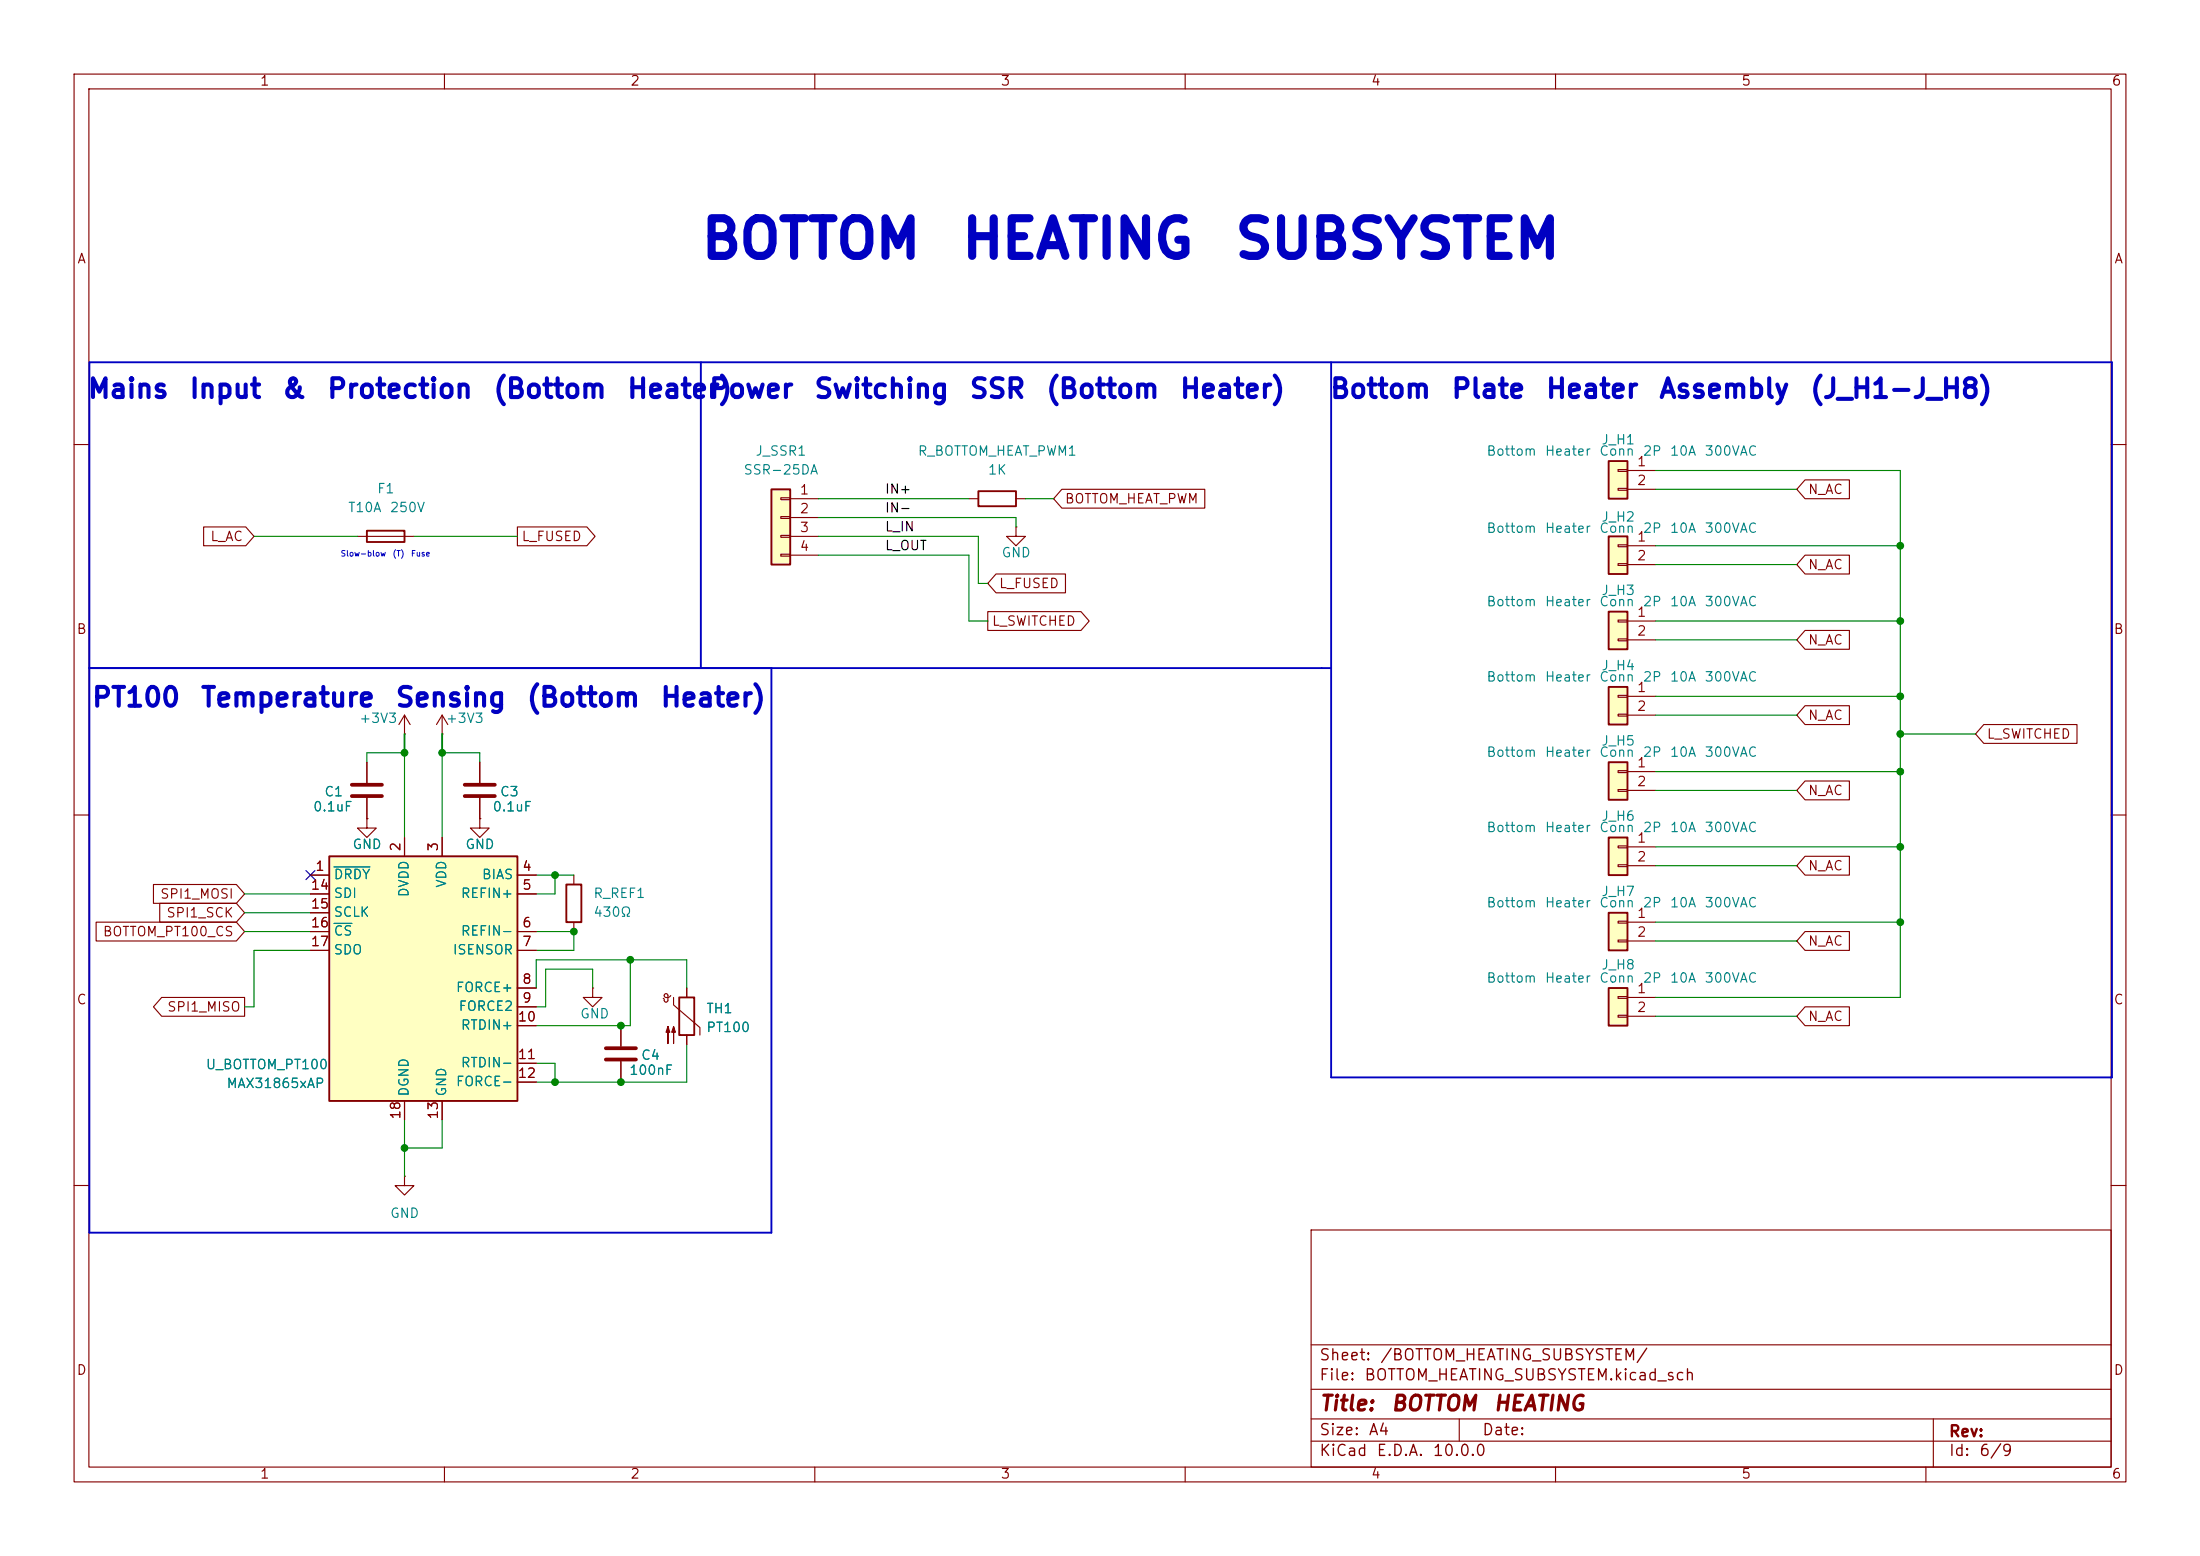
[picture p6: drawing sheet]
<svg xmlns="http://www.w3.org/2000/svg" width="297mm" height="210mm" viewBox="0 0 297 210" stroke-linecap="round" stroke-linejoin="round" font-family="sans-serif">
<g fill="none" stroke="#840000" stroke-width=".15">
<path d="M10 10h277v190h-277zM12 12h273v186h-273zM60 10v2M110 10v2M160 10v2M210 10v2M260 10v2M10 60h2M48.3 72.4h7.6M137.2 71.1v1.3h1.2l-1.2 1.3-1.3-1.3h1.3M137.2 71.1h.1M285 60h2"/>
<path d="M54.6 99.1h.1M54.6 96.5l-.8 1.3M54.6 96.5l.8 1.3M54.6 96.5v2.6M10 110h2M64.8 110.5v1.3h-1.3l1.3 1.2 1.2-1.2h-1.2M64.8 110.5h.1M77.5 118.1v1.3M285 110h2M77.5 124.5v1.2M83.8 138.4v2.8M89.5 134.7l.2 .1v.3l.2 .2"/>
<path d="M90.6 134.4a.44 .44 0 0 1-.5 .3 .44 .44 0 0 1-.4-.4l.2-.2 .3 .2v.8l-.3 .1M90.9 134.6v1l3.6 3.1v1M92.7 133.4v1.2M92.7 139.7v1.3M54.6 158.8v1.2h1.3l-1.3 1.3-1.3-1.3h1.3M54.6 158.8h.1M83.8 143.3v2.8M10 160h2M177 166h108v32h-108zM285 160h2M60 198v2M110 198v2"/>
<path d="M160 198v2M177 194.5h108M177 191.5h108M177 187.5h108M177 181.5h108M197 191.5v3M210 198v2M260 198v2M261 191.5v6.5"/>
</g>
<path d="M81.8 141.5h4.1M81.8 143h4.1" fill="none" stroke="#840000" stroke-width=".51"/>
<g fill="#840000" stroke="#840000" stroke-width=".15">
<path d="M90.2 138.6l.2 .7h-.5l.3-.7v2.2z"/>
<path d="M90.9 138.6l.3 .7h-.5l.2-.7v2.2z"/>
</g>
<path d="M49.5 71.6h5.1v1.6h-5.1zM76.5 119.4h2v5.1h-2zM91.7 134.6h2v5.1h-2z" fill="none" stroke="#840000" stroke-width=".25"/>
<path d="M104.1 66h2.6v10.2h-2.6z" fill="#ffffc2"/>
<path d="M104.1 66h2.6v10.2h-2.6zM132.1 66.3h5.1v2h-5.1z" fill="none" stroke="#840000" stroke-width=".25"/>
<path d="M105.4 67.2h1.3v.2h-1.3zM105.4 69.7h1.3v.3h-1.3zM105.4 72.3h1.3v.2h-1.3zM105.4 74.8h1.3v.3h-1.3zM106.7 67.3h3.8M106.7 69.9h3.8M106.7 72.4h3.8M106.7 74.9h3.8M130.8 67.3h1.3M137.2 67.3h1.2" fill="none" stroke="#840000" stroke-width=".15"/>
<path d="M217.2 72.4h2.5v5.1h-2.5z" fill="#ffffc2"/>
<path d="M217.2 72.4h2.5v5.1h-2.5z" fill="none" stroke="#840000" stroke-width=".25"/>
<path d="M218.4 73.5h1.3v.3h-1.3zM218.4 76.1h1.3v.2h-1.3zM219.7 73.7h3.8M219.7 76.2h3.8" fill="none" stroke="#840000" stroke-width=".15"/>
<path d="M217.2 62.2h2.5v5.1h-2.5z" fill="#ffffc2"/>
<path d="M217.2 62.2h2.5v5.1h-2.5z" fill="none" stroke="#840000" stroke-width=".25"/>
<path d="M218.4 63.4h1.3v.2h-1.3zM218.4 65.9h1.3v.3h-1.3zM219.7 63.5h3.8M219.7 66h3.8M64.8 102.9v2.8M64.8 107.7v2.8" fill="none" stroke="#840000" stroke-width=".15"/>
<path d="M62.7 105.9h4.1M62.7 107.4h4.1" fill="none" stroke="#840000" stroke-width=".51"/>
<path d="M217.2 82.6h2.5v5h-2.5z" fill="#ffffc2"/>
<path d="M217.2 82.6h2.5v5h-2.5z" fill="none" stroke="#840000" stroke-width=".25"/>
<path d="M218.4 83.7h1.3v.2h-1.3zM218.4 86.2h1.3v.3h-1.3zM219.7 83.8h3.8M219.7 86.4h3.8" fill="none" stroke="#840000" stroke-width=".15"/>
<path d="M217.2 92.7h2.5v5.1h-2.5z" fill="#ffffc2"/>
<path d="M217.2 92.7h2.5v5.1h-2.5z" fill="none" stroke="#840000" stroke-width=".25"/>
<path d="M218.4 93.9h1.3v.2h-1.3zM218.4 96.4h1.3v.2h-1.3zM219.7 94h3.8M219.7 96.5h3.8" fill="none" stroke="#840000" stroke-width=".15"/>
<path d="M217.2 133.4h2.5v5h-2.5z" fill="#ffffc2"/>
<path d="M217.2 133.4h2.5v5h-2.5z" fill="none" stroke="#840000" stroke-width=".25"/>
<path d="M218.4 134.5h1.3v.2h-1.3zM218.4 137h1.3v.3h-1.3zM219.7 134.6h3.8M219.7 137.2h3.8" fill="none" stroke="#840000" stroke-width=".15"/>
<path d="M217.2 123.2h2.5v5.1h-2.5z" fill="#ffffc2"/>
<path d="M217.2 123.2h2.5v5.1h-2.5z" fill="none" stroke="#840000" stroke-width=".25"/>
<path d="M218.4 124.3h1.3v.3h-1.3zM218.4 126.9h1.3v.2h-1.3zM219.7 124.5h3.8M219.7 127h3.8" fill="none" stroke="#840000" stroke-width=".15"/>
<path d="M217.2 113h2.5v5.1h-2.5z" fill="#ffffc2"/>
<path d="M217.2 113h2.5v5.1h-2.5z" fill="none" stroke="#840000" stroke-width=".25"/>
<path d="M218.4 114.2h1.3v.2h-1.3zM218.4 116.7h1.3v.3h-1.3zM219.7 114.3h3.8M219.7 116.8h3.8" fill="none" stroke="#840000" stroke-width=".15"/>
<path d="M217.2 102.9h2.5v5.1h-2.5z" fill="#ffffc2"/>
<path d="M217.2 102.9h2.5v5.1h-2.5z" fill="none" stroke="#840000" stroke-width=".25"/>
<path d="M49.5 110.5v1.3h1.3l-1.3 1.2-1.2-1.2h1.2M49.5 110.5h.1M49.5 102.9v2.8M49.5 107.7v2.8M218.4 104h1.3v.3h-1.3zM218.4 106.6h1.3v.2h-1.3zM219.7 104.1h3.8M219.7 106.7h3.8" fill="none" stroke="#840000" stroke-width=".15"/>
<path d="M47.5 105.9h4.1M47.5 107.4h4.1" fill="none" stroke="#840000" stroke-width=".51"/>
<path d="M44.4 115.6h25.4v33h-25.4z" fill="#ffffc2"/>
<path d="M44.4 115.6h25.4v33h-25.4z" fill="none" stroke="#840000" stroke-width=".25"/>
<g fill="none" stroke="#840000" stroke-width=".15">
<path d="M27.5 71.1h5.7l1.1 1.3-1.1 1.3h-5.7zM69.8 71.1h9.4l1.1 1.3-1.1 1.3h-9.4zM134.5 77.5h9.3v2.5h-9.3l-1.2-1.3zM143.4 66h19.2v2.6h-19.2l-1.2-1.3zM243.7 74.9h6v2.6h-6l-1.1-1.3zM243.7 64.8h6v2.5h-6l-1.1-1.3zM59.7 99.1h.1M59.7 96.5v2.6M59.7 96.5l.8 1.3M59.7 96.5l-.8 1.3M133.3 82.5h12.6l1.1 1.3-1.1 1.3h-12.6zM243.7 95.2h6v2.6h-6l-1.1-1.3z"/>
<path d="M243.7 85.1h6v2.5h-6l-1.1-1.2zM267.8 97.8h12.6v2.5h-12.6l-1.1-1.2zM20.7 119.4h11.2l1.1 1.3-1.1 1.2h-11.2zM41.9 118.1h2.5M49.5 110.5h.1M49.5 102.9v2.8M49.5 107.7v2.8M54.6 113v2.6M59.7 113v2.6M64.8 110.5h.1M64.8 102.9v2.8M64.8 107.7v2.8"/>
<path d="M69.8 118.1h2.6M243.7 105.4h6v2.6h-6l-1.1-1.3zM243.7 115.6h6v2.5h-6l-1.1-1.3zM13 124.5h18.9l1.1 1.2-1.1 1.3h-18.9zM21.6 121.9h10.3l1.1 1.3-1.1 1.3h-10.3zM21.8 134.6h11.2v2.6h-11.2l-1.1-1.3zM41.9 120.7h2.5M41.9 125.7h2.5M41.9 128.3h2.5M41.9 123.2h2.5M69.8 120.7h2.6M69.8 125.7h2.6"/>
<path d="M69.8 128.3h2.6M69.8 133.4h2.6M69.8 135.9h2.6M69.8 138.4h2.6M80 133.4v1.2h1.3l-1.3 1.3-1.3-1.3h1.3M80 133.4h.1M83.8 138.4v2.8M92.7 133.4v1.2M92.7 139.7v1.3M243.7 135.9h6v2.5h-6l-1.1-1.2zM243.7 125.7h6v2.6h-6l-1.1-1.3zM54.6 148.6v2.5"/>
<path d="M59.7 148.6v2.5M69.8 143.5h2.6M69.8 146.1h2.6M83.8 143.3v2.8"/>
</g>
<path d="M45.1 117h4.8M45.1 124.6h2.4" fill="none" stroke="#008484" stroke-width=".15"/>
<path d="M94.6 48.9v41.3M179.7 48.9v96.5h105.4v-96.5h-273v117.5h92v-76.2M12.1 90.2h167.6" fill="none" stroke="#0000c2" stroke-width=".25"/>
<g fill="none" stroke="#008400" stroke-width=".15">
<path d="M34.3 72.4h14M55.9 72.4h13.9M110.5 69.9h26.7v1.2M110.5 72.4h21.6v6.3h1.2M110.5 67.3h20.3M110.5 74.9h20.3v8.9h2.5M138.4 67.3h3.8M223.5 63.5h33v71.1h-33M223.5 66h19.1M223.5 76.2h19.1M223.5 73.7h33M223.5 86.4h19.1"/>
<path d="M223.5 83.8h33M223.5 96.5h19.1M223.5 94h33M256.5 99.1h10.2M49.5 102.9v-1.3h5.1v11.4M64.8 102.9v-1.3h-5.1v11.4M72.4 118.1h5.1M74.9 118.1v2.6h-2.5M223.5 106.7h19.1M223.5 104.1h33M223.5 116.8h19.1M223.5 114.3h33"/>
<path d="M33 125.7h8.9M33 123.2h8.9M33 120.7h8.9M41.9 128.3h-7.6v7.6h-1.3M72.4 125.7h5.1v2.6h-5.1M72.4 133.4v-3.9h20.3v3.9M80 133.4v-2.6h-6.3v5.1h-1.3M85.1 129.5v8.9h-12.7M223.5 137.2h19.1M223.5 127h19.1M223.5 124.5h33M54.6 151.1v7.7"/>
<path d="M59.7 151.1v3.8h-5.1M72.4 143.5h2.5v2.6M92.7 141v5.1h-20.3"/>
</g>
<path d="M54.6 99.1v2.5M59.7 99.1v2.5" fill="none" stroke="#008400" stroke-width=".25"/>
<path d="M41.3 117.5l1.2 1.2M42.5 117.5l-1.2 1.2" fill="none" stroke="#000084" stroke-width=".15"/>
<g fill="#008400" stroke="#008400" stroke-width=".14">
<circle cx="256.5" cy="83.8" r=".46"/>
<circle cx="256.5" cy="114.3" r=".46"/>
<circle cx="256.5" cy="124.5" r=".46"/>
<circle cx="256.5" cy="94" r=".46"/>
<circle cx="256.5" cy="104.1" r=".46"/>
<circle cx="256.5" cy="99.1" r=".46"/>
<circle cx="256.5" cy="73.7" r=".46"/>
<circle cx="54.6" cy="101.6" r=".46"/>
<circle cx="59.7" cy="101.6" r=".46"/>
<circle cx="74.9" cy="118.1" r=".46"/>
<circle cx="77.5" cy="125.7" r=".46"/>
<circle cx="83.8" cy="138.4" r=".46"/>
<circle cx="85.1" cy="129.5" r=".46"/>
<circle cx="83.8" cy="146.1" r=".46"/>
<circle cx="74.9" cy="146.1" r=".46"/>
<circle cx="54.6" cy="154.9" r=".46"/>
</g>
<g font-size="5.1" fill="#0000c2">
<text x="94.4" y="36.1">BOTTOM</text>
<text x="129.5" y="36.1">HEATING</text>
<text x="166.4" y="36.1">SUBSYSTEM</text>
</g>
<g font-size="2.5" fill="#0000c2">
<text x="11.7" y="54.4">Mains</text>
<text x="25.4" y="54.4">Input</text>
<text x="37.9" y="54.4">&amp;</text>
<text x="44" y="54.4">Protection</text>
<text x="66.4" y="54.4">(Bottom</text>
<text x="84.5" y="54.4">Heater)</text>
<text x="95.6" y="54.4">Power</text>
<text x="109.8" y="54.4">Switching</text>
<text x="130.7" y="54.4">SSR</text>
<text x="141.1" y="54.4">(Bottom</text>
<text x="159.1" y="54.4">Heater)</text>
<text x="179.4" y="54.4">Bottom</text>
<text x="195.8" y="54.4">Plate</text>
<text x="208.5" y="54.4">Heater</text>
<text x="223.8" y="54.4">Assembly</text>
<text x="244.2" y="54.4">(J_H1-J_H8)</text>
<text x="12.3" y="96">PT100</text>
<text x="26.9" y="96">Temperature</text>
<text x="53.2" y="96">Sensing</text>
<text x="71" y="96">(Bottom</text>
<text x="89" y="96">Heater)</text>
</g>
<g font-size="2" fill="#840000">
<text x="178" y="190.9">Title:</text>
<text x="187.7" y="190.9">BOTTOM</text>
<text x="201.5" y="190.9">HEATING</text>
</g>
<g font-size="1.5" fill="#840000">
<text x="178" y="184">Sheet:</text>
<text x="186.2" y="184">/BOTTOM_HEATING_SUBSYSTEM/</text>
<text x="178" y="186.7">File:</text>
<text x="184.1" y="186.7">BOTTOM_HEATING_SUBSYSTEM.kicad_sch</text>
<text x="178" y="196.9">KiCad</text>
<text x="178" y="194.1">Size:</text>
<text x="184.7" y="194.1">A4</text>
<text x="185.7" y="196.9">E.D.A.</text>
<text x="193.3" y="196.9">10.0.0</text>
<text x="200" y="194.1">Date:</text>
<text x="263" y="194.3">Rev:</text>
<text x="263" y="196.9">Id:</text>
<text x="267.1" y="196.9">6/9</text>
</g>
<g font-size="1.3" fill="#840000">
<text x="35" y="11.9">1</text>
<text x="85" y="11.9">2</text>
<text x="135" y="11.9">3</text>
<text x="185" y="11.9">4</text>
<text x="235" y="11.9">5</text>
<text x="285" y="11.9">6</text>
<text x="10.3" y="35.9">A</text>
<text x="285.3" y="35.9">A</text>
<text x="220.9" y="63.2">1</text>
<text x="220.9" y="65.8">2</text>
<text x="107.9" y="67.1">1</text>
<text x="107.9" y="69.6">2</text>
<text x="143.7" y="68.3">BOTTOM_HEAT_PWM</text>
<text x="244" y="67">N_AC</text>
<text x="28.3" y="73.3">L_AC</text>
<text x="70.3" y="73.3">L_FUSED</text>
<text x="107.9" y="72.1">3</text>
<text x="107.9" y="74.7">4</text>
<text x="220.9" y="73.4">1</text>
<text x="220.9" y="75.9">2</text>
<text x="244" y="77.2">N_AC</text>
<text x="134.8" y="79.7">L_FUSED</text>
<text x="220.9" y="83.6">1</text>
<text x="10.3" y="85.9">B</text>
<text x="133.8" y="84.8">L_SWITCHED</text>
<text x="220.9" y="86.1">2</text>
<text x="244" y="87.3">N_AC</text>
<text x="285.3" y="85.9">B</text>
<text x="220.9" y="93.7">1</text>
<text x="220.9" y="96.3">2</text>
<text x="244" y="97.5">N_AC</text>
<text x="268.1" y="100">L_SWITCHED</text>
<text x="220.9" y="103.9">1</text>
<text x="220.9" y="106.4">2</text>
<text x="244" y="107.6">N_AC</text>
<text x="42.5" y="117.9">1</text>
<text x="54.4" y="115" transform="rotate(-90 54.4 115)">2</text>
<text x="59.4" y="115" transform="rotate(-90 59.4 115)">3</text>
<text x="70.4" y="117.9">4</text>
<text x="220.9" y="114">1</text>
<text x="220.9" y="116.6">2</text>
<text x="244" y="117.8">N_AC</text>
<text x="21.5" y="121.6">SPI1_MOSI</text>
<text x="22.4" y="124.1">SPI1_SCK</text>
<text x="41.9" y="120.4">14</text>
<text x="41.9" y="122.9">15</text>
<text x="41.9" y="125.5">16</text>
<text x="70.4" y="120.4">5</text>
<text x="70.4" y="125.5">6</text>
<text x="220.9" y="124.2">1</text>
<text x="13.8" y="126.7">BOTTOM_PT100_CS</text>
<text x="41.9" y="128">17</text>
<text x="70.4" y="128">7</text>
<text x="220.9" y="126.7">2</text>
<text x="244" y="128">N_AC</text>
<text x="10.3" y="135.9">C</text>
<text x="22.5" y="136.8">SPI1_MISO</text>
<text x="70.4" y="133.1">8</text>
<text x="70.4" y="135.6">9</text>
<text x="220.9" y="134.4">1</text>
<text x="220.9" y="136.9">2</text>
<text x="285.3" y="135.9">C</text>
<text x="69.8" y="138.2">10</text>
<text x="69.8" y="143.3">11</text>
<text x="244" y="138.1">N_AC</text>
<text x="69.8" y="145.8">12</text>
<text x="54.4" y="151.2" transform="rotate(-90 54.4 151.2)">18</text>
<text x="59.4" y="151.2" transform="rotate(-90 59.4 151.2)">13</text>
<text x="10.3" y="185.9">D</text>
<text x="285.3" y="185.9">D</text>
<text x="35" y="199.9">1</text>
<text x="85" y="199.9">2</text>
<text x="135" y="199.9">3</text>
<text x="185" y="199.9">4</text>
<text x="235" y="199.9">5</text>
<text x="285" y="199.9">6</text>
</g>
<g font-size="1.3" fill="#008484">
<text x="100.3" y="64.4">SSR-25DA</text>
<text x="101.9" y="61.8">J_SSR1</text>
<text x="123.8" y="61.8">R_BOTTOM_HEAT_PWM1</text>
<text x="133.3" y="64.4">1K</text>
<text x="200.6" y="61.8">Bottom</text>
<text x="208.5" y="61.8">Heater</text>
<text x="215.8" y="61.8">Conn</text>
<text x="216.1" y="60.3">J_H1</text>
<text x="221.7" y="61.8">2P</text>
<text x="225.3" y="61.8">10A</text>
<text x="230" y="61.8">300VAC</text>
<text x="46.9" y="69.4">T10A</text>
<text x="50.8" y="66.9">F1</text>
<text x="52.5" y="69.4">250V</text>
<text x="216.1" y="70.7">J_H2</text>
<text x="135.1" y="75.5">GND</text>
<text x="200.6" y="72.2">Bottom</text>
<text x="208.5" y="72.2">Heater</text>
<text x="215.8" y="72.2">Conn</text>
<text x="221.7" y="72.2">2P</text>
<text x="225.3" y="72.2">10A</text>
<text x="230" y="72.2">300VAC</text>
<text x="200.6" y="82.1">Bottom</text>
<text x="208.5" y="82.1">Heater</text>
<text x="215.8" y="82.1">Conn</text>
<text x="216.1" y="80.6">J_H3</text>
<text x="221.7" y="82.1">2P</text>
<text x="225.3" y="82.1">10A</text>
<text x="230" y="82.1">300VAC</text>
<text x="200.6" y="92.3">Bottom</text>
<text x="208.5" y="92.3">Heater</text>
<text x="215.8" y="92.3">Conn</text>
<text x="216.1" y="90.8">J_H4</text>
<text x="221.7" y="92.3">2P</text>
<text x="225.3" y="92.3">10A</text>
<text x="230" y="92.3">300VAC</text>
<text x="48.4" y="97.9">+3V3</text>
<text x="60.1" y="97.9">+3V3</text>
<text x="216.1" y="100.9">J_H5</text>
<text x="43.7" y="107.8">C1</text>
<text x="67.4" y="107.8">C3</text>
<text x="200.6" y="102.5">Bottom</text>
<text x="208.5" y="102.5">Heater</text>
<text x="215.8" y="102.5">Conn</text>
<text x="221.7" y="102.5">2P</text>
<text x="225.3" y="102.5">10A</text>
<text x="230" y="102.5">300VAC</text>
<text x="42.2" y="109.8">0.1uF</text>
<text x="66.4" y="109.8">0.1uF</text>
<text x="200.6" y="112.6">Bottom</text>
<text x="208.5" y="112.6">Heater</text>
<text x="215.8" y="112.6">Conn</text>
<text x="216.1" y="111.1">J_H6</text>
<text x="221.7" y="112.6">2P</text>
<text x="225.3" y="112.6">10A</text>
<text x="230" y="112.6">300VAC</text>
<text x="45" y="119">DRDY</text>
<text x="47.5" y="114.9">GND</text>
<text x="60.6" y="119.9" transform="rotate(-90 60.6 119.9)">VDD</text>
<text x="62.7" y="114.9">GND</text>
<text x="65" y="119">BIAS</text>
<text x="45" y="121.5">SDI</text>
<text x="45" y="124.1">SCLK</text>
<text x="55.5" y="121.2" transform="rotate(-90 55.5 121.2)">DVDD</text>
<text x="62.1" y="121.5">REFIN+</text>
<text x="80" y="121.5">R_REF1</text>
<text x="80" y="124.1">430Ω</text>
<text x="200.6" y="122.8">Bottom</text>
<text x="208.5" y="122.8">Heater</text>
<text x="215.8" y="122.8">Conn</text>
<text x="216.1" y="121.3">J_H7</text>
<text x="221.7" y="122.8">2P</text>
<text x="225.3" y="122.8">10A</text>
<text x="230" y="122.8">300VAC</text>
<text x="45" y="126.6">CS</text>
<text x="45" y="129.1">SDO</text>
<text x="61" y="129.1">ISENSOR</text>
<text x="62.1" y="126.6">REFIN-</text>
<text x="216.1" y="131.2">J_H8</text>
<text x="61.5" y="134.2">FORCE+</text>
<text x="61.8" y="136.8">FORCE2</text>
<text x="78.2" y="137.8">GND</text>
<text x="95.3" y="137.1">TH1</text>
<text x="200.6" y="132.9">Bottom</text>
<text x="208.5" y="132.9">Heater</text>
<text x="215.8" y="132.9">Conn</text>
<text x="221.7" y="132.9">2P</text>
<text x="225.3" y="132.9">10A</text>
<text x="230" y="132.9">300VAC</text>
<text x="62.1" y="139.3">RTDIN+</text>
<text x="86.5" y="143.4">C4</text>
<text x="95.3" y="139.6">PT100</text>
<text x="27.7" y="144.6">U_BOTTOM_PT100</text>
<text x="30.5" y="147.2">MAX31865xAP</text>
<text x="55.5" y="148.1" transform="rotate(-90 55.5 148.1)">DGND</text>
<text x="60.6" y="148.1" transform="rotate(-90 60.6 148.1)">GND</text>
<text x="61.5" y="146.9">FORCE-</text>
<text x="62.1" y="144.4">RTDIN-</text>
<text x="84.9" y="145.4">100nF</text>
<text x="52.6" y="164.7">GND</text>
</g>
<g font-size="1.3">
<text x="119.4" y="69.5">IN-</text>
<text x="119.4" y="67">IN+</text>
<text x="119.4" y="72">L_IN</text>
<text x="119.4" y="74.6">L_OUT</text>
</g>
<g font-size=".8" fill="#0000c2">
<text x="45.9" y="75.3">Slow-blow</text>
<text x="52.9" y="75.3">(T)</text>
<text x="55.4" y="75.3">Fuse</text>
</g>
</svg>
